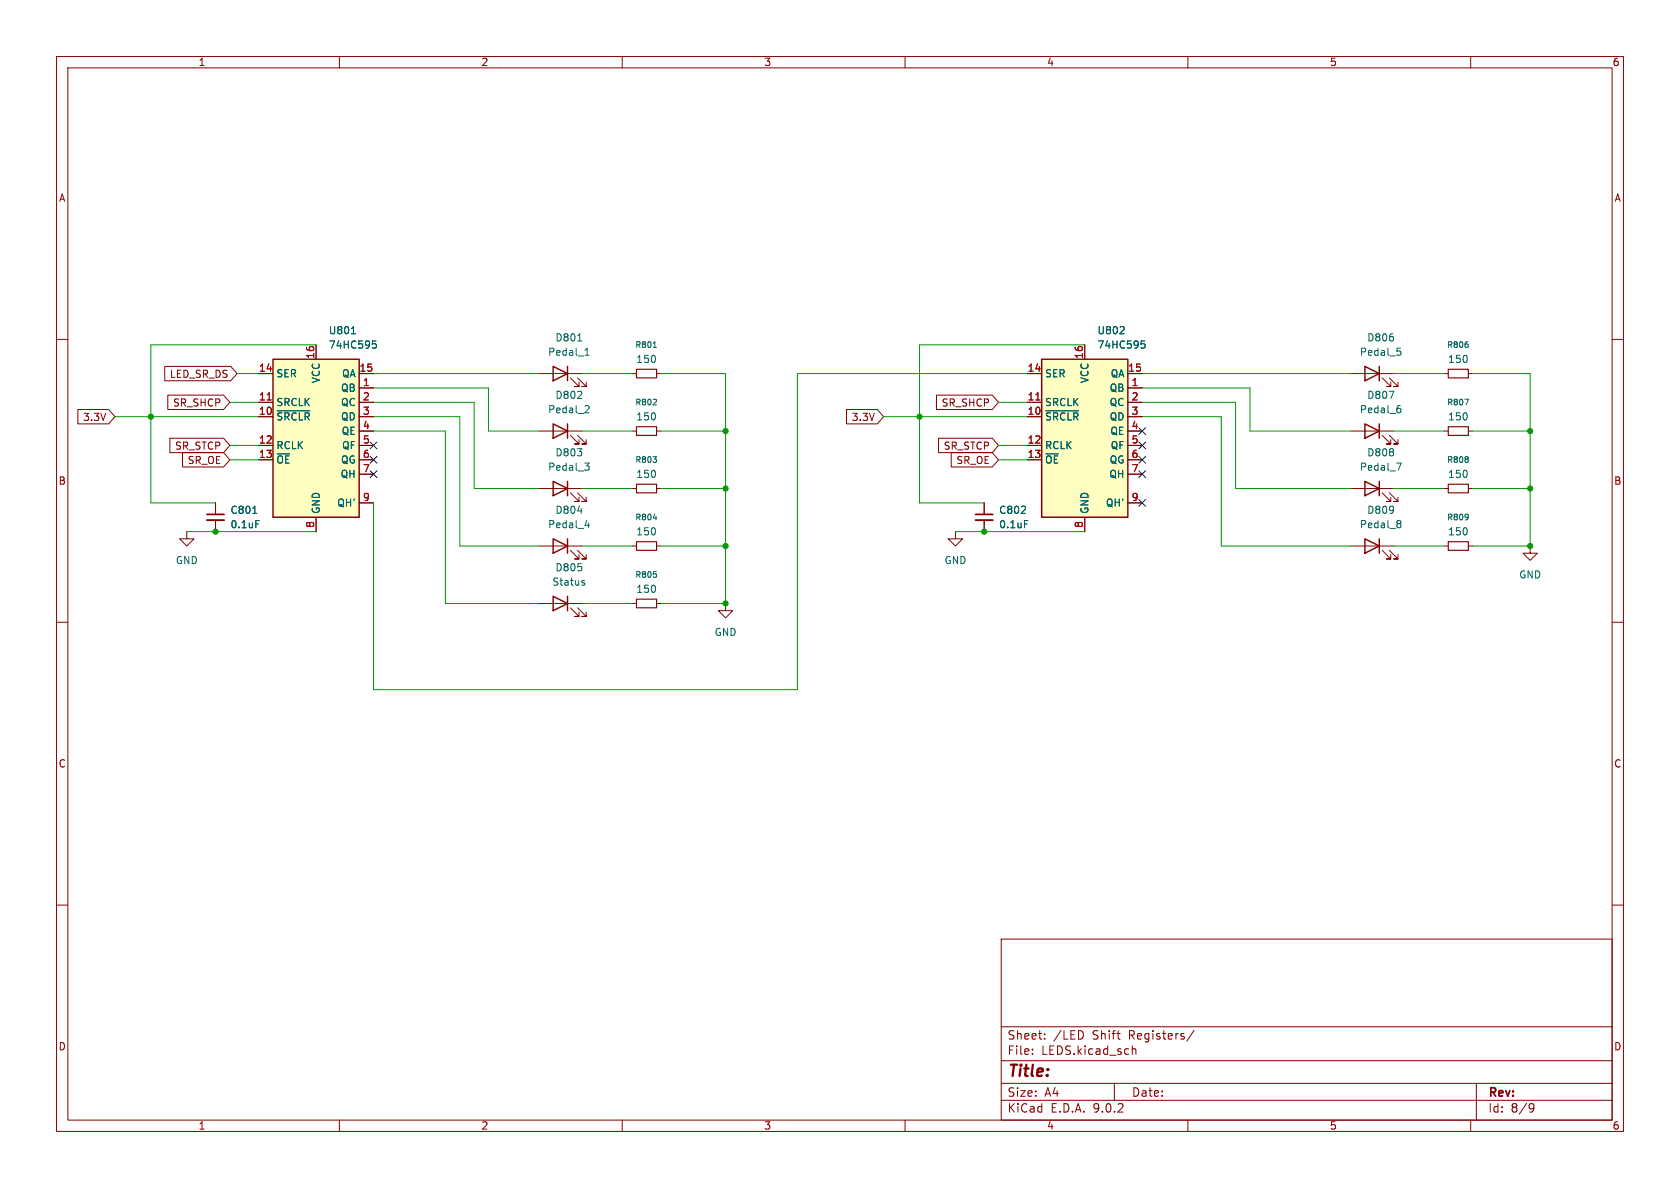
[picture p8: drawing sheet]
<svg xmlns="http://www.w3.org/2000/svg" width="297mm" height="210mm" viewBox="0 0 297 210" stroke-linecap="round" stroke-linejoin="round" font-family="sans-serif">
<g fill="none" stroke="#840000" stroke-width=".18">
<path d="M10 10h277v190h-277zM12 12h273v186h-273zM60 10v2M110 10v2M160 10v2M210 10v2M260 10v2M10 60h2M255.3 66h.7M255.3 76.2h.7M259.6 66h.7M259.6 76.2h.7"/>
<path d="M285 60h2M33 94v1.3h1.3l-1.3 1.2-1.3-1.2h1.3M33 94h.1M38.1 88.9v2M38.1 91.9v2.1M255.3 86.4h.7M259.6 86.4h.7M10 110h2M95.2 106.7h7.7M100.8 107.4l1.6 1.6h-.8h.8v-.8M102.1 107.4l1.5 1.6h-.7h.7v-.8M285 110h2"/>
<path d="M10 160h2M177 166h108v32h-108zM285 160h2M60 198v2M110 198v2M160 198v2M177 194.5h108M177 191.5h108M177 187.5h108M177 181.5h108M182.5 186.3v.1M182.5 185.5v.1"/>
<path d="M184.7 183.6v.1M184.7 182.8v.1M191.5 182.6v.7M197 191.5v3M200.2 184.9v1.5M200.2 185.5l.2-.1 .3 .1 .1 .9M210 198v2M211.1 182.1l-1.3 2M260 198v2M261 191.5v6.5M270.6 195.1l.5 .1a.99 .99 0 0 1-.4 1.4h-.2M271.2 195.7l-.3 .3h-.3"/>
</g>
<path d="M97.8 105.4l2.5 1.3-2.5 1.3zM100.3 105.4v2.6" fill="none" stroke="#840000" stroke-width=".25"/>
<path d="M258.9 70.6h.7l-.4 1M259.5 60.9v.4M44.7 90.8h.7M45.2 92h.6M259.5 80.8v.3M259.5 81.3v.3M103 103l.3 .1 .1 .2-.2 .1h-.2M103 102.6l.3 .1" fill="none" stroke="#006464" stroke-width=".18"/>
<path d="M36.6 90.9h3" fill="none" stroke="#840000" stroke-width=".3"/>
<path d="M36.6 91.9h3" fill="none" stroke="#840000" stroke-width=".33"/>
<path d="M256 65.3h3.6v1.5h-3.6zM256 75.4h3.6v1.6h-3.6zM256 85.6h3.6v1.5h-3.6z" fill="none" stroke="#840000" stroke-width=".2"/>
<path d="M48.3 63.5h15.2v27.9h-15.2z" fill="#ffffc2"/>
<g fill="none" stroke="#840000" stroke-width=".25">
<path d="M48.3 63.5h15.2v27.9h-15.2zM241.3 64.8l2.5 1.2-2.5 1.3zM241.3 74.9l2.5 1.3-2.5 1.3zM243.8 64.8v2.5M243.8 74.9v2.6M97.8 95.3l2.5 1.2-2.5 1.3zM97.8 85.1l2.5 1.3-2.5 1.2zM100.3 85.1v2.5M100.3 95.3v2.5M241.3 95.3l2.5 1.2-2.5 1.3zM241.3 85.1l2.5 1.3-2.5 1.2zM243.8 85.1v2.5"/>
<path d="M243.8 95.3v2.5"/>
</g>
<g fill="none" stroke="#840000" stroke-width=".18">
<path d="M45.7 66h2.6M45.7 71.1h2.6M45.7 73.7h2.6M45.7 78.7h2.6M55.9 61v2.5M63.5 66h2.5M63.5 71.1h2.5M63.5 73.7h2.5M63.5 78.7h2.5M63.5 68.6h2.5M63.5 76.2h2.5M238.8 66h7.6"/>
<path d="M238.8 76.2h7.6M244.3 66.8l1.6 1.5h-.8h.8v-.7M244.3 77l1.6 1.5h-.8h.8v-.8M245.6 66.8l1.5 1.5h-.7h.7v-.7M245.6 77l1.5 1.5h-.7h.7v-.8M45.7 81.3h2.6M55.9 91.4v2.6M63.5 81.3h2.5M63.5 83.8h2.5M63.5 88.9h2.5M95.2 96.5h7.7M95.2 86.4h7.7"/>
<path d="M100.8 97.3l1.6 1.5h-.8h.8v-.8M100.8 87.1l1.6 1.5h-.8h.8v-.7M102.1 97.3l1.5 1.5h-.7h.7v-.8M102.1 87.1l1.5 1.5h-.7h.7v-.7M111.8 96.5h.7M111.8 86.4h.7M116.1 96.5h.7M116.1 86.4h.7M168.9 94v1.3h1.3l-1.3 1.2-1.3-1.2h1.3M168.9 94h.1M174 88.9v2M174 91.9v2.1"/>
<path d="M238.8 96.5h7.6M238.8 86.4h7.6M244.3 97.3l1.6 1.5h-.8h.8v-.8M244.3 87.1l1.6 1.5h-.8h.8v-.7M245.6 97.3l1.5 1.5h-.7h.7v-.8M245.6 87.1l1.5 1.5h-.7h.7v-.7M270.5 96.5v1.3h1.3l-1.3 1.3-1.3-1.3h1.3M270.5 96.5h.1M128.3 106.7v1.3h1.2l-1.2 1.2-1.3-1.2h1.3M128.3 106.7h.1"/>
</g>
<path d="M47.2 70.7h.8" fill="none" stroke="#a90000" stroke-width=".18"/>
<g fill="none" stroke="#006464" stroke-width=".18">
<path d="M62.1 59h.8M49 72.6h5.8M65.9 60.3h.6M66 60.8h.3l.2 .2-.1 .5h-.4M245.6 69.2h.8l-.5 1.2M247 61.5h.6M247.1 62h.3l.3 .3-.2 .4-.4 .1M247.2 72.2h.2l.3 .2-.1 .4-.4 .2M247.3 71.7h.2M102.1 90.3h.8M103.4 81.9h.8l-.5 .4 .4 .2 .1 .4-.3 .2h-.3M103.4 92.9h.8"/>
<path d="M104 92.4v.9M115.4 80.7h.7l-.4 .4M115.5 91.6h.6M116 81.2v.4M181.1 92h.6M246.9 81.9h.8l-.5 1.2M247.2 92h.2l.3 .3-.3 .3M247.2 92.6h.2M247.4 92.6l.3 .2v.2l-.2 .2-.3 .1"/>
</g>
<path d="M112.5 95.8h3.6v1.5h-3.6zM112.5 85.6h3.6v1.5h-3.6z" fill="none" stroke="#840000" stroke-width=".2"/>
<path d="M172.5 90.9h3" fill="none" stroke="#840000" stroke-width=".3"/>
<path d="M172.5 91.9h3" fill="none" stroke="#840000" stroke-width=".33"/>
<path d="M184.1 63.5h15.3v27.9h-15.3z" fill="#ffffc2"/>
<path d="M97.8 64.8l2.5 1.2-2.5 1.3zM97.8 74.9l2.5 1.3-2.5 1.3zM100.3 64.8v2.5M100.3 74.9v2.6M184.1 63.5h15.3v27.9h-15.3z" fill="none" stroke="#840000" stroke-width=".25"/>
<g fill="none" stroke="#840000" stroke-width=".18">
<path d="M13.8 72.4h5.4l1.1 1.3-1.1 1.2h-5.4zM29.1 64.8h11.7l1.1 1.2-1.1 1.3h-11.7zM29.7 69.8h9.8l1.1 1.3-1.1 1.3h-9.8zM30 77.5h9.5l1.1 1.2-1.1 1.3h-9.5zM45.7 66h2.6M45.7 71.1h2.6M45.7 73.7h2.6M45.7 78.7h2.6M55.9 61v2.5M63.5 66h2.5M63.5 71.1h2.5M63.5 73.7h2.5"/>
<path d="M63.5 78.7h2.5M63.5 68.6h2.5M63.5 76.2h2.5M95.2 66h7.7M95.2 76.2h7.7M100.8 66.8l1.6 1.5h-.8h.8v-.7M100.8 77l1.6 1.5h-.8h.8v-.8M102.1 66.8l1.5 1.5h-.7h.7v-.7M102.1 77l1.5 1.5h-.7h.7v-.8M111.8 66h.7M111.8 76.2h.7M116.1 66h.7"/>
<path d="M116.1 76.2h.7M149.7 72.4h5.4l1.1 1.3-1.1 1.2h-5.4zM165.6 69.8h9.8l1.1 1.3-1.1 1.3h-9.8zM165.9 77.5h9.5l1.1 1.2-1.1 1.3h-9.5zM181.6 66h2.5M181.6 71.1h2.5M181.6 73.7h2.5M181.6 78.7h2.5M191.8 61v2.5M199.4 66h2.5M199.4 71.1h2.5M199.4 73.7h2.5"/>
<path d="M199.4 78.7h2.5M199.4 68.6h2.5M199.4 76.2h2.5M32.3 80h7.2l1.1 1.3-1.1 1.3h-7.2zM38.1 88.9v2M38.1 91.9v2.1M45.7 81.3h2.6M55.9 91.4v2.6M63.5 81.3h2.5M63.5 83.8h2.5M63.5 88.9h2.5M168.2 80h7.2l1.1 1.3-1.1 1.3h-7.2z"/>
<path d="M174 88.9v2M174 91.9v2.1M181.6 81.3h2.5M191.8 91.4v2.6M199.4 81.3h2.5M199.4 83.8h2.5M199.4 88.9h2.5M255.3 96.5h.7M259.6 96.5h.7M111.8 106.7h.7M116.1 106.7h.7"/>
</g>
<path d="M47.2 70.7h.8M183.1 70.7h.7" fill="none" stroke="#a90000" stroke-width=".18"/>
<g fill="none" stroke="#006464" stroke-width=".18">
<path d="M62.1 59h.8M198 59h.7M198.7 57.9v.4M49 72.6h5.8M65.9 60.3h.6M66 60.8h.3l.2 .2-.1 .5h-.4M102.1 60.3h.8M103.4 62.8h.8M103.6 61.8l.2-.3v1.3M103.6 71.7l.4 .1 .2 .3-.8 .9h.8M115.4 71.6h.7M115.5 61.4h.6"/>
<path d="M116 70.7v.3M184.9 72.6h5.8M201.8 60.3h.6M201.9 60.8h.3l.2 .2v.4l-.5 .1M44.7 90.8h.7M45.2 92h.6M181.1 92h.6M259.5 91v.7M259.6 91.3l-.1 .1M116 101.5v.5"/>
</g>
<path d="M112.5 75.4h3.6v1.6h-3.6zM112.5 65.3h3.6v1.5h-3.6zM256 95.8h3.6v1.5h-3.6zM112.5 105.9h3.6v1.5h-3.6z" fill="none" stroke="#840000" stroke-width=".2"/>
<g fill="none" stroke="#009600" stroke-width=".18">
<path d="M20.3 73.7h25.4M40.6 71.1h5.1M40.6 78.7h5.1M41.9 66h3.8M55.9 61h-29.2v27.9h11.4M66 68.6h20.4v7.6h8.8M66 73.7h15.3v22.8h13.9M66 71.1h17.8v15.3h11.4M66 66h29.2M66 76.2h12.7v30.5h16.5M102.9 66h8.9M102.9 76.2h8.9"/>
<path d="M116.8 66h11.5v40.7h-11.5M116.8 76.2h11.5M156.2 73.7h25.4M176.5 71.1h5.1M176.5 78.7h5.1M181.6 66h-40.6v55.9h-75v-33M191.8 61h-29.2v27.9h11.4M201.9 68.6h19.1v7.6h17.8M201.9 73.7h14v22.8h22.9M201.9 71.1h16.5v15.3h20.4M201.9 66h36.9M246.4 66h8.9"/>
<path d="M246.4 76.2h8.9M260.3 66h10.2v30.5h-10.2M260.3 76.2h10.2M33 94h22.9M40.6 81.3h5.1M102.9 96.5h8.9M102.9 86.4h8.9M116.8 96.5h11.5M116.8 86.4h11.5M168.9 94h22.9M176.5 81.3h5.1M246.4 96.5h8.9"/>
<path d="M246.4 86.4h8.9M260.3 86.4h10.2M102.9 106.7h8.9"/>
</g>
<g fill="none" stroke="#000084" stroke-width=".18">
<path d="M65.4 78.1l1.2 1.2M66.6 78.1l-1.2 1.2M201.3 75.6l1.2 1.2M201.3 78.1l1.2 1.2M202.5 75.6l-1.2 1.2M202.5 78.1l-1.2 1.2M65.4 80.7l1.2 1.2M65.4 83.2l1.2 1.2M66.6 80.7l-1.2 1.2M66.6 83.2l-1.2 1.2M201.3 80.7l1.2 1.2M201.3 83.2l1.2 1.2"/>
<path d="M201.3 88.3l1.2 1.2M202.5 80.7l-1.2 1.2M202.5 83.2l-1.2 1.2M202.5 88.3l-1.2 1.2"/>
</g>
<g fill="#009600" stroke="#009600" stroke-width=".18">
<circle cx="174" cy="94" r=".46"/>
<circle cx="270.5" cy="96.5" r=".46"/>
<circle cx="270.5" cy="86.4" r=".46"/>
<circle cx="270.5" cy="76.2" r=".46"/>
<circle cx="26.7" cy="73.7" r=".46"/>
<circle cx="38.1" cy="94" r=".46"/>
<circle cx="128.3" cy="96.5" r=".46"/>
<circle cx="128.3" cy="86.4" r=".46"/>
<circle cx="162.6" cy="73.7" r=".46"/>
<circle cx="128.3" cy="76.2" r=".46"/>
<circle cx="128.3" cy="106.7" r=".46"/>
</g>
<text font-size="2.8" fill="#840000" x="178" y="190.9">Title:</text>
<g font-size="2.1" fill="#840000">
<text x="178" y="184">Sheet:</text>
<text x="186.2" y="184">/LED</text>
<text x="193.2" y="184">Shift</text>
<text x="199.7" y="184">Registers/</text>
<text x="178" y="186.7">File:</text>
<text x="184.1" y="186.7">LEDS.kicad_sch</text>
<text x="178" y="196.9">KiCad</text>
<text x="178" y="194.1">Size:</text>
<text x="184.7" y="194.1">A4</text>
<text x="185.7" y="196.9">E.D.A.</text>
<text x="193.3" y="196.9">9.0.2</text>
<text x="200" y="194.1">Date:</text>
<text x="263" y="194.3">Rev:</text>
<text x="263" y="196.9">Id:</text>
<text x="267.1" y="196.9">8/9</text>
</g>
<g font-size="1.8" fill="#840000">
<text x="35" y="11.9">1</text>
<text x="85" y="11.9">2</text>
<text x="135" y="11.9">3</text>
<text x="185" y="11.9">4</text>
<text x="235" y="11.9">5</text>
<text x="285" y="11.9">6</text>
<text x="10.3" y="35.9">A</text>
<text x="285.3" y="35.9">A</text>
<text x="29.9" y="67">LED_SR_DS</text>
<text x="14.6" y="74.6">3.3V</text>
<text x="30.5" y="72.1">SR_SHCP</text>
<text x="150.5" y="74.6">3.3V</text>
<text x="166.4" y="72.1">SR_SHCP</text>
<text x="30.8" y="79.7">SR_STCP</text>
<text x="33.1" y="82.2">SR_OE</text>
<text x="166.7" y="79.7">SR_STCP</text>
<text x="169" y="82.2">SR_OE</text>
<text x="10.3" y="85.9">B</text>
<text x="285.3" y="85.9">B</text>
<text x="10.3" y="135.9">C</text>
<text x="285.3" y="135.9">C</text>
<text x="10.3" y="185.9">D</text>
<text x="285.3" y="185.9">D</text>
<text x="35" y="199.9">1</text>
<text x="85" y="199.9">2</text>
<text x="135" y="199.9">3</text>
<text x="185" y="199.9">4</text>
<text x="235" y="199.9">5</text>
<text x="285" y="199.9">6</text>
</g>
<g font-size="1.8" fill="#006464">
<text x="58" y="59.3">U801</text>
<text x="193.9" y="59.3">U802</text>
<text x="58" y="61.8">74HC595</text>
<text x="96.8" y="63.1">Pedal_1</text>
<text x="98.1" y="60.6">D801</text>
<text x="112.4" y="64.4">150</text>
<text x="193.9" y="61.8">74HC595</text>
<text x="240.3" y="63.1">Pedal_5</text>
<text x="241.6" y="60.6">D806</text>
<text x="255.9" y="64.4">150</text>
<text x="48.8" y="66.9">SER</text>
<text x="48.8" y="72">SRCLK</text>
<text x="56.7" y="67.8" transform="rotate(-90 56.7 67.8)">VCC</text>
<text x="60.2" y="69.4">QB</text>
<text x="60.2" y="72">QC</text>
<text x="60.4" y="66.9">QA</text>
<text x="98.1" y="70.7">D802</text>
<text x="184.7" y="66.9">SER</text>
<text x="184.7" y="72">SRCLK</text>
<text x="192.6" y="67.8" transform="rotate(-90 192.6 67.8)">VCC</text>
<text x="196.1" y="69.4">QB</text>
<text x="196.1" y="72">QC</text>
<text x="196.3" y="66.9">QA</text>
<text x="241.6" y="70.7">D807</text>
<text x="48.8" y="74.5">~{SRCLR}</text>
<text x="60.2" y="74.5">QD</text>
<text x="60.3" y="77.1">QE</text>
<text x="96.8" y="73.3">Pedal_2</text>
<text x="112.4" y="74.5">150</text>
<text x="184.7" y="74.5">~{SRCLR}</text>
<text x="196.1" y="74.5">QD</text>
<text x="196.2" y="77.1">QE</text>
<text x="240.3" y="73.3">Pedal_6</text>
<text x="255.9" y="74.5">150</text>
<text x="48.8" y="79.6">RCLK</text>
<text x="48.8" y="82.1">~{OE}</text>
<text x="60.2" y="82.1">QG</text>
<text x="60.4" y="79.6">QF</text>
<text x="96.8" y="83.4">Pedal_3</text>
<text x="98.1" y="80.9">D803</text>
<text x="184.7" y="79.6">RCLK</text>
<text x="184.7" y="82.1">~{OE}</text>
<text x="196.1" y="82.1">QG</text>
<text x="196.3" y="79.6">QF</text>
<text x="240.3" y="83.4">Pedal_7</text>
<text x="241.6" y="80.9">D808</text>
<text x="59.5" y="89.8">QH'</text>
<text x="60.1" y="84.7">QH</text>
<text x="112.4" y="84.7">150</text>
<text x="195.4" y="89.8">QH'</text>
<text x="196" y="84.7">QH</text>
<text x="255.9" y="84.7">150</text>
<text x="40.6" y="91">C801</text>
<text x="40.6" y="93.6">0.1uF</text>
<text x="56.7" y="90.9" transform="rotate(-90 56.7 90.9)">GND</text>
<text x="96.8" y="93.6">Pedal_4</text>
<text x="98.1" y="91">D804</text>
<text x="112.4" y="94.8">150</text>
<text x="176.5" y="91">C802</text>
<text x="176.5" y="93.6">0.1uF</text>
<text x="192.6" y="90.9" transform="rotate(-90 192.6 90.9)">GND</text>
<text x="240.3" y="93.6">Pedal_8</text>
<text x="241.6" y="91">D809</text>
<text x="255.9" y="94.8">150</text>
<text x="31" y="99.9">GND</text>
<text x="98.1" y="101.2">D805</text>
<text x="166.9" y="99.9">GND</text>
<text x="97.6" y="103.7">Status</text>
<text x="112.4" y="105">150</text>
<text x="268.5" y="102.5">GND</text>
<text x="126.2" y="112.6">GND</text>
</g>
<g font-size="1.8" fill="#a90000">
<text x="45.7" y="65.8">14</text>
<text x="55.6" y="63.5" transform="rotate(-90 55.6 63.5)">16</text>
<text x="63.5" y="65.8">15</text>
<text x="181.6" y="65.8">14</text>
<text x="191.5" y="63.5" transform="rotate(-90 191.5 63.5)">16</text>
<text x="199.3" y="65.8">15</text>
<text x="45.7" y="70.9">11</text>
<text x="64.1" y="68.3">1</text>
<text x="64.1" y="70.9">2</text>
<text x="181.6" y="70.9">11</text>
<text x="200" y="68.3">1</text>
<text x="200" y="70.9">2</text>
<text x="45.7" y="73.4">10</text>
<text x="64.1" y="73.4">3</text>
<text x="64.1" y="75.9">4</text>
<text x="181.6" y="73.4">10</text>
<text x="200" y="73.4">3</text>
<text x="200" y="75.9">4</text>
<text x="45.7" y="78.5">12</text>
<text x="45.7" y="81">13</text>
<text x="64.1" y="78.5">5</text>
<text x="64.1" y="81">6</text>
<text x="64.1" y="83.6">7</text>
<text x="181.6" y="78.5">12</text>
<text x="181.6" y="81">13</text>
<text x="200" y="78.5">5</text>
<text x="200" y="81">6</text>
<text x="200" y="83.6">7</text>
<text x="64.1" y="88.6">9</text>
<text x="200" y="88.6">9</text>
<text x="55.6" y="93.4" transform="rotate(-90 55.6 93.4)">8</text>
<text x="191.5" y="93.4" transform="rotate(-90 191.5 93.4)">8</text>
</g>
<g font-size="1.4" fill="#006464">
<text x="112.2" y="61.7">R801</text>
<text x="255.7" y="61.7">R806</text>
<text x="112.2" y="71.9">R802</text>
<text x="255.7" y="71.9">R807</text>
<text x="112.2" y="82">R803</text>
<text x="255.7" y="82">R808</text>
<text x="112.2" y="92.2">R804</text>
<text x="255.7" y="92.2">R809</text>
<text x="112.2" y="102.3">R805</text>
</g>
</svg>
